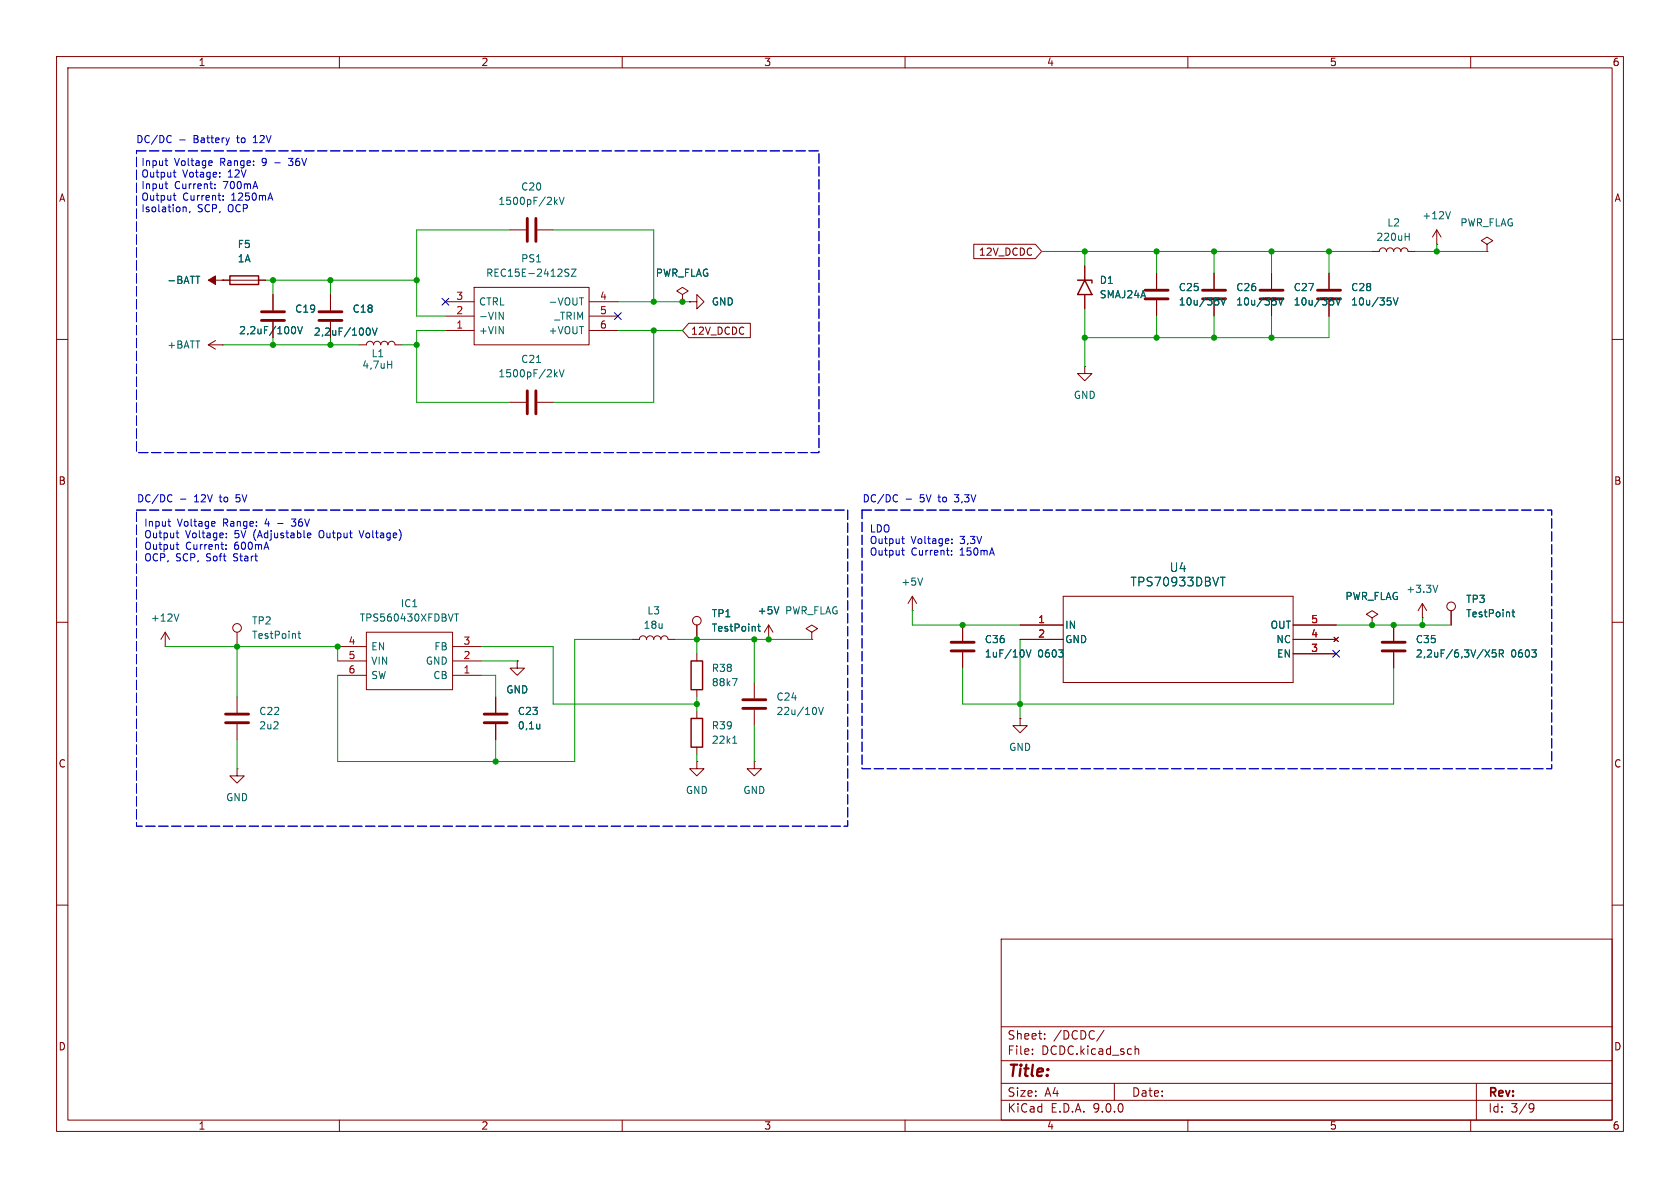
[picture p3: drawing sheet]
<svg xmlns="http://www.w3.org/2000/svg" width="297mm" height="210mm" viewBox="0 0 297 210" stroke-linecap="round" stroke-linejoin="round" font-family="sans-serif">
<g fill="none" stroke="#840000" stroke-width=".18">
<path d="M10 10h277v190h-277zM12 12h273v186h-273zM60 10v2M110 10v2M160 10v2M210 10v2M260 10v2M36.8 49.5h10.2M39.4 49.5h.1M48.3 52.1v2.8M48.3 56.9v2.8M58.4 52.1v2.8"/>
<path d="M58.4 56.9v2.8M78.7 53.3h5.1M78.7 55.9h5.1M78.7 58.4h5.1M83.8 50.8h20.3v10.2h-20.3zM90.2 40.6h2.8M95 40.6h2.8M104.1 53.3h5.1M104.1 55.9h5.1M104.1 58.4h5.1M120.6 52.1l1.1-.7-1.1-.6-1 .6 1 .7v1.2M120.6 53.3h.1"/>
<path d="M121.8 57.1h10.9v2.6h-10.9l-1.2-1.3zM121.9 53.3h1.3v-1.2l1.3 1.2-1.3 1.3v-1.3M121.9 53.3h.1M172.1 43.2h10.9l1.1 1.3-1.1 1.2h-10.9zM191.8 47v2.5M191.8 52.1v2.5M204.5 48.3v2.8M204.5 53.1v2.8M214.6 48.3v2.8M214.6 53.1v2.8M224.8 48.3v2.8M224.8 53.1v2.8"/>
<path d="M234.9 48.3v2.8M234.9 53.1v2.8M242.6 44.5h1.2a.64 .64 0 0 1 .7-.7 .64 .64 0 0 1 .6 .7 .64 .64 0 0 1 .6-.7 .64 .64 0 0 1 .7 .7 .64 .64 0 0 1 .6-.7 .64 .64 0 0 1 .6 .7 .64 .64 0 0 1 .7-.7 .64 .64 0 0 1 .6 .7h1.3M254 43.2h.1M254 40.6l-.8 1.3M254 40.6l.8 1.3M254 40.6v2.6M262.9 43.2l1-.7-1-.6-1 .6 1 .7v1.3M262.9 44.5h.1M10 60h2M36.8 61h2.6M36.8 61l1.3 .7"/>
<path d="M38.1 60.2l-1.3 .8M39.4 61h.1M63.5 61h1.3a.64 .64 0 0 1 .6-.7 .64 .64 0 0 1 .6 .7 .64 .64 0 0 1 .7-.7 .64 .64 0 0 1 .6 .7 .64 .64 0 0 1 .6-.7 .64 .64 0 0 1 .7 .7 .64 .64 0 0 1 .6-.7 .64 .64 0 0 1 .6 .7h1.3M90.2 71.1h2.8M95 71.1h2.8M191.8 64.8v1.2h1.2l-1.2 1.3-1.3-1.3h1.3M191.8 64.8h.1M285 60h2M10 110h2M29.2 114.3h.1M29.2 111.8l-.8 1.2M29.2 111.8l.8 1.2"/>
<path d="M29.2 111.8v2.5M41.9 111.8v2.5M59.7 119.4h5.1M59.7 116.8h5.1M59.7 114.3h5.1M64.8 111.8h15.2v10.1h-15.2zM80 119.4h5.1M80 116.8h5.1M80 114.3h5.1M91.4 116.8v1.3h1.3l-1.3 1.3-1.2-1.3h1.2M91.4 116.8h.1M111.8 113h1.2a.64 .64 0 0 1 .7-.6 .64 .64 0 0 1 .6 .6 .64 .64 0 0 1 .6-.6 .64 .64 0 0 1 .7 .6 .64 .64 0 0 1 .6-.6 .64 .64 0 0 1 .6 .6 .64 .64 0 0 1 .7-.6 .64 .64 0 0 1 .6 .6h1.3"/>
<path d="M123.2 110.5v2.5M123.2 115.6v1.2M135.9 113h.1M135.9 110.5l-.8 1.3M135.9 110.5l.8 1.3M135.9 110.5v2.5M143.5 111.8l1-.7-1-.6-1 .6 1 .7v1.2M143.5 113h.1M161.3 108h.1M161.3 105.4l-.8 1.3M161.3 105.4l.8 1.3M161.3 105.4v2.6"/>
<path d="M170.2 110.5v2.8M170.2 115.3v2.8M180.3 110.5h7.7M180.3 113h7.7M188 105.4h40.6v15.3h-40.6zM228.6 110.5h7.6M228.6 113h7.6M228.6 115.6h7.6M235.8 112.6l.8 .8M236.6 112.6l-.8 .8M242.6 109.2l1-.6-1-.6-1 .6 1 .6v1.3M242.6 110.5h.1"/>
<path d="M246.4 110.5v2.8M246.4 115.3v2.8M251.5 109.2h.1M251.5 106.7l-.8 1.3M251.5 106.7l.7 1.3M251.5 106.7v2.5M256.5 108v2.5M285 110h2M41.9 135.9v1.3h1.3l-1.3 1.2-1.3-1.2h1.3M41.9 135.9h.1M41.9 123.2v2.8M41.9 128v2.8"/>
<path d="M87.6 123.2v2.8M87.6 128v2.8M123.2 134.6v1.3h1.3l-1.3 1.3-1.3-1.3h1.3M123.2 134.6h.1M123.2 121.9v1.3M123.2 125.7v1.3M123.2 132.1v1.3M133.3 134.6v1.3h1.3l-1.3 1.3-1.2-1.3h1.2M133.3 134.6h.1M133.3 120.7v2.7M133.3 125.5v2.8M180.3 127v1.3h1.3l-1.3 1.2-1.2-1.2h1.2"/>
<path d="M180.3 127h.1M10 160h2M177 166h108v32h-108zM285 160h2M60 198v2M110 198v2M160 198v2M177 194.5h108M177 191.5h108M177 187.5h108M177 181.5h108M182.5 186.3v.1"/>
<path d="M182.5 185.5v.1M184.7 183.6v.1M184.7 182.8v.1M195.2 182.1l-1.3 2M197 191.5v3M200.7 184.9v1.5M200.7 185.5l.2-.1 .3 .1 .1 .9M210 198v2M260 198v2M261 191.5v6.5M270.6 195.1l.5 .1a.99 .99 0 0 1-.4 1.4h-.2M271.2 195.7l-.3 .3h-.3"/>
<circle cx="41.9" cy="111" r=".76"/>
<circle cx="123.2" cy="109.7" r=".76"/>
<circle cx="256.5" cy="107.2" r=".76"/>
</g>
<g fill="none" stroke="#840000" stroke-width=".51">
<path d="M93.2 38.6v4.1M94.7 38.6v4.1M46.2 55.1h4.1M46.2 56.6h4.1M56.4 55.1h4.1M56.4 56.6h4.1M202.4 51.3h4.1M202.4 52.8h4.1M212.6 51.3h4.1M212.6 52.8h4.1M222.8 51.3h4M222.8 52.8h4"/>
<path d="M232.9 51.3h4.1M232.9 52.8h4.1M93.2 69.1v4.1M94.7 69.1v4.1M168.1 113.5h4.1M168.1 115.1h4.1M244.3 113.5h4.1M244.3 115.1h4.1M39.9 126.2h4M39.9 127.8h4M85.6 126.2h4.1M85.6 127.8h4.1"/>
<path d="M131.3 123.7h4.1M131.3 125.2h4.1"/>
</g>
<g fill="none" stroke="#006464" stroke-width=".18">
<path d="M98.2 35.7l.3 .4M98.5 35.3l-.5 .5M98.9 34.9l.4 1.2 .4-1.2M256.4 37.4l-.4 1.3M34.6 48.8h.7M51.8 57.7a.68 .68 0 0 1 .5 .7 .68 .68 0 0 1-.5 .6M52.6 57.7l.4 1.3 .5-1.3M65 58a.68 .68 0 0 1 .5 .6 .68 .68 0 0 1-.5 .7M65.8 58l.4 1.3 .5-1.3M88.3 55.2l.7 1.3v-1.3M100 48.1l.5 .2 .1 .2-.1 .3h-.5M100 47.6h.6"/>
<path d="M101 47.6h.8l-.8 1.2h.8M102.4 52.6h.8M215.4 53.3v.5M215.8 52.6l.5 1.3 .4-1.3M225.6 53.3v.5M226 52.6l.4 1.3 .4-1.3M235.7 53.3v.5M236.1 52.6l.5 1.3 .4-1.3M245.9 53.3v.5M246.3 52.6l.4 1.3 .5-1.3M248.4 41.8h.7M249.1 41.2v1.3"/>
<path d="M68.5 64.4h.8M69.3 63.8v1.3M94.9 64.1h.7M98.2 66.1l.3 .5M98.5 65.8l-.5 .5M98.9 65.3l.4 1.3 .4-1.3M31.6 108.5l-.4 1.3M52.7 112h.4M52.8 111.6v1.1l.3 .1M80.3 108.5h.8M80.7 108.5v1.3M129.5 120h.8l-.5 1.2"/>
<path d="M133.9 110.7h.5M134.1 110.3v1.1l.3 .2M137.7 107.3l-.4 1.2M163.1 102.2l-.4 1.2M181.4 114.9l.4 1.2 .5-1.2M187.2 114.9h.8l-.5 .5M187.9 115.5v.5M215.7 102h.9M216.2 102v1.6M254.2 103.4l-.4 1.3M262.5 114.9l.9 1.2M263.4 114.9l-.9 1.2"/>
<path d="M264.5 114.9h-.7v.6l.2-.1h.4l.1 .2v.4l-.2 .1-.5-.1M265.1 115.5h.6l.1-.2-.1-.3-.6-.1v1.2M265.4 115.5l.4 .6M267.3 108.2h.5M267.5 107.8v1.1l.3 .1M270.8 114.9h.8l-.4 .5M271.5 115.5v.5M95.4 128v.8M95.4 128.7v.1M129.5 131.4h.8M129.8 130.3l.1-.2v1.3M144.3 125.3v.8"/>
<path d="M144.7 125l.4 1.3 .5-1.3"/>
</g>
<path d="M40.6 48.8h5.1v1.5h-5.1zM190.5 49.5h2.5v.5M191.8 49.5l1.2 2.6h-2.5zM122.2 116.8h2v5.1h-2zM122.2 127h2v5.1h-2z" fill="none" stroke="#840000" stroke-width=".25"/>
<path d="M36.8 49.5l1.3-.7v1.5z" fill="#840000" stroke="#840000" stroke-width=".18"/>
<g fill="none" stroke="#009600" stroke-width=".18">
<path d="M47 49.5h26.7M48.3 49.5v2.6M48.3 59.7v1.3M58.4 49.5v2.6M58.4 59.7v1.3M78.7 58.4h-5v12.7h16.5M90.2 40.6h-16.5v15.3h5M97.8 40.6h17.8v12.7M109.2 58.4h11.4M109.2 53.3h12.7M115.6 58.4v12.7h-17.8M184.1 44.5h58.5"/>
<path d="M191.8 44.5v2.5M191.8 54.6v10.2M204.5 44.5v3.8M204.5 55.9v3.8M214.6 44.5v3.8M214.6 55.9v3.8M224.8 44.5v3.8M224.8 55.9v3.8M234.9 55.9v3.8h-43.1M234.9 44.5v3.8M250.2 44.5h12.7M254 43.2v1.3"/>
<path d="M39.4 61h24.1M71.1 61h2.6M29.2 114.3h30.5v2.5M41.9 114.3v8.9M85.1 114.3h12.7v10.2h25.4M85.1 119.4h2.5v3.8M85.1 116.8h6.3M111.8 113h-10.2v21.6h-41.9v-15.2M119.4 113h24.1M123.2 113v2.6M133.3 113v7.7M161.3 108v2.5h19"/>
<path d="M170.2 118.1v6.4h76.2v-6.4M180.3 113v14M236.2 110.5h20.3M251.5 109.2v1.3M41.9 130.8v5.1M87.6 130.8v3.8M123.2 123.2v2.5M123.2 133.4v1.2M133.3 128.3v6.3"/>
</g>
<path d="M78.1 52.7l1.2 1.2M79.3 52.7l-1.2 1.2M108.6 55.3l1.2 1.2M109.8 55.3l-1.2 1.2M235.6 115l1.2 1.2M236.8 115l-1.2 1.2" fill="none" stroke="#000084" stroke-width=".18"/>
<path d="M24.1 26.7h120.7v53.3h-120.7zM24.1 90.2h125.8v55.9h-125.8zM152.4 90.2h121.9v45.7h-121.9z" fill="none" stroke="#0000c2" stroke-width=".18" stroke-dasharray="1.7 .6"/>
<g fill="none" stroke="#0000c2" stroke-width=".18">
<path d="M29.2 28.4h.4M29.4 29.2l.2 .1M29.4 33.3h.2M30 24l.3 .1M30.3 25.1l-.3 .1M30.6 34.5h.5M30.8 30v1.1l.3 .2M30.8 34.1v1.1l.3 .2M31.8 24.7h.9M32.4 36.7h.5v.7M33.6 37.4l-.1 .2M37.3 28.4l.2 .3-.6 .1"/>
<path d="M37.4 29.2l-.1 .1M38 32.6v.1M38 33.2v.1M38.8 31.2v.1M38.8 30.5v.1M39.4 35.3v.1M39.4 34.6v.1M40.5 24.4l-.3 .8M44.8 25.2h.7M44.9 24.3h-.1M47.8 34.1l.4 1.3M51 28h.8"/>
<path d="M51 29.1l.2 .2M29.7 92.2h.5M29.9 93h.3M30.2 87.5l.2 .1M30.4 88.6l-.2 .1M31.1 96.3h.5M31.3 93.8v1.1l.3 .2M31.3 95.8v1.1l.3 .2M31.9 88.2h1M37.8 92.2l.2 .3-.6 .1M38 93h-.2M40 97v.1"/>
<path d="M40 96.3v.1M40 94.9v.2M40 94.3v.1M51.5 91.8h.8M51.5 92.9l.2 .1M54.4 95h.5M54.4 94.3l.4-.1 .2 .3-.7 .1M63.5 93.8l.4 1.3M158.4 87.5l.3 .1M158.7 88.6l-.3 .1M159.4 95.2h.5M159.4 97.3h.5"/>
<path d="M159.6 94.8v1.1l.3 .2M159.6 96.9v1.1l.3 .1M160.2 88.2h.9M168.2 98v.1M168.2 97.3v.2M168.3 96v.1M168.3 95.3v.1"/>
</g>
<g fill="#009600" stroke="#009600" stroke-width=".18">
<circle cx="123.2" cy="113" r=".46"/>
<circle cx="135.9" cy="113" r=".46"/>
<circle cx="133.3" cy="113" r=".46"/>
<circle cx="123.2" cy="124.5" r=".46"/>
<circle cx="115.6" cy="58.4" r=".46"/>
<circle cx="115.6" cy="53.3" r=".46"/>
<circle cx="73.7" cy="61" r=".46"/>
<circle cx="120.6" cy="53.3" r=".46"/>
<circle cx="73.7" cy="49.5" r=".46"/>
<circle cx="58.4" cy="61" r=".46"/>
<circle cx="170.2" cy="110.5" r=".46"/>
<circle cx="191.8" cy="59.7" r=".46"/>
<circle cx="251.5" cy="110.5" r=".46"/>
<circle cx="242.6" cy="110.5" r=".46"/>
<circle cx="246.4" cy="110.5" r=".46"/>
<circle cx="180.3" cy="124.5" r=".46"/>
<circle cx="48.3" cy="61" r=".46"/>
<circle cx="41.9" cy="114.3" r=".46"/>
<circle cx="58.4" cy="49.5" r=".46"/>
<circle cx="48.3" cy="49.5" r=".46"/>
<circle cx="214.6" cy="44.5" r=".46"/>
<circle cx="214.6" cy="59.7" r=".46"/>
<circle cx="224.8" cy="44.5" r=".46"/>
<circle cx="224.8" cy="59.7" r=".46"/>
<circle cx="234.9" cy="44.5" r=".46"/>
<circle cx="204.5" cy="44.5" r=".46"/>
<circle cx="191.8" cy="44.5" r=".46"/>
<circle cx="204.5" cy="59.7" r=".46"/>
<circle cx="254" cy="44.5" r=".46"/>
<circle cx="59.7" cy="114.3" r=".46"/>
<circle cx="87.6" cy="134.6" r=".46"/>
</g>
<text font-size="2.8" fill="#840000" x="178" y="190.9">Title:</text>
<g font-size="2.1" fill="#006464">
<text x="206.7" y="101.3">U4</text>
<text x="199.7" y="103.9">TPS70933DBVT</text>
</g>
<g font-size="2.1" fill="#840000">
<text x="178" y="184">Sheet:</text>
<text x="186.2" y="184">/DCDC/</text>
<text x="178" y="186.7">File:</text>
<text x="184.1" y="186.7">DCDC.kicad_sch</text>
<text x="178" y="196.9">KiCad</text>
<text x="178" y="194.1">Size:</text>
<text x="184.7" y="194.1">A4</text>
<text x="185.7" y="196.9">E.D.A.</text>
<text x="193.3" y="196.9">9.0.0</text>
<text x="200" y="194.1">Date:</text>
<text x="263" y="194.3">Rev:</text>
<text x="263" y="196.9">Id:</text>
<text x="267.1" y="196.9">3/9</text>
</g>
<g font-size="1.8" fill="#840000">
<text x="35" y="11.9">1</text>
<text x="85" y="11.9">2</text>
<text x="135" y="11.9">3</text>
<text x="185" y="11.9">4</text>
<text x="235" y="11.9">5</text>
<text x="285" y="11.9">6</text>
<text x="10.3" y="35.9">A</text>
<text x="285.3" y="35.9">A</text>
<text x="173" y="45.4">12V_DCDC</text>
<text x="122.1" y="59.4">12V_DCDC</text>
<text x="10.3" y="85.9">B</text>
<text x="285.3" y="85.9">B</text>
<text x="10.3" y="135.9">C</text>
<text x="285.3" y="135.9">C</text>
<text x="10.3" y="185.9">D</text>
<text x="285.3" y="185.9">D</text>
<text x="35" y="199.9">1</text>
<text x="85" y="199.9">2</text>
<text x="135" y="199.9">3</text>
<text x="185" y="199.9">4</text>
<text x="235" y="199.9">5</text>
<text x="285" y="199.9">6</text>
</g>
<g font-size="1.8" fill="#0000c2">
<text x="24" y="25.5">DC/DC</text>
<text x="24.9" y="29.5">Input</text>
<text x="30.8" y="29.5">Voltage</text>
<text x="34.3" y="25.5">Battery</text>
<text x="39" y="29.5">Range:</text>
<text x="42.2" y="25.5">to</text>
<text x="45.2" y="25.5">12V</text>
<text x="46.6" y="29.5">9</text>
<text x="49" y="29.5">-</text>
<text x="51.7" y="29.5">36V</text>
<text x="24.9" y="31.6">Output</text>
<text x="24.9" y="33.6">Input</text>
<text x="24.9" y="35.7">Output</text>
<text x="30.8" y="33.6">Current:</text>
<text x="32.3" y="31.6">Votage:</text>
<text x="32.3" y="35.7">Current:</text>
<text x="39.6" y="33.6">700mA</text>
<text x="40.4" y="31.6">12V</text>
<text x="41" y="35.7">1250mA</text>
<text x="24.9" y="37.7">Isolation,</text>
<text x="34.9" y="37.7">SCP,</text>
<text x="40.4" y="37.7">OCP</text>
<text x="24.1" y="89">DC/DC</text>
<text x="34.5" y="89">12V</text>
<text x="39.1" y="89">to</text>
<text x="42.2" y="89">5V</text>
<text x="152.4" y="89">DC/DC</text>
<text x="162.7" y="89">5V</text>
<text x="166.2" y="89">to</text>
<text x="169.2" y="89">3,3V</text>
<text x="25.4" y="93.3">Input</text>
<text x="25.4" y="95.3">Output</text>
<text x="31.3" y="93.3">Voltage</text>
<text x="32.8" y="95.3">Voltage:</text>
<text x="39.5" y="93.3">Range:</text>
<text x="41.6" y="95.3">5V</text>
<text x="45.1" y="95.3">(Adjustable</text>
<text x="47.1" y="93.3">4</text>
<text x="49.5" y="93.3">-</text>
<text x="52.2" y="93.3">36V</text>
<text x="56.9" y="95.3">Output</text>
<text x="64.3" y="95.3">Voltage)</text>
<text x="153.7" y="94.3">LDO</text>
<text x="25.4" y="97.4">Output</text>
<text x="25.4" y="99.4">OCP,</text>
<text x="31" y="99.4">SCP,</text>
<text x="32.8" y="97.4">Current:</text>
<text x="36.6" y="99.4">Soft</text>
<text x="41.5" y="97.4">600mA</text>
<text x="41.6" y="99.4">Start</text>
<text x="153.7" y="96.4">Output</text>
<text x="153.7" y="98.4">Output</text>
<text x="161.1" y="96.4">Voltage:</text>
<text x="161.1" y="98.4">Current:</text>
<text x="169.8" y="98.4">150mA</text>
<text x="169.9" y="96.4">3,3V</text>
</g>
<g font-size="1.8" fill="#006464">
<text x="92" y="33.9">C20</text>
<text x="88" y="36.4">1500pF/2kV</text>
<text x="245.2" y="40.2">L2</text>
<text x="251.4" y="39">+12V</text>
<text x="258.1" y="40.2">PWR_FLAG</text>
<text x="41.9" y="44">F5</text>
<text x="41.9" y="46.6">1A</text>
<text x="92" y="46.6">PS1</text>
<text x="243.2" y="42.8">220uH</text>
<text x="29.5" y="50.4">-BATT</text>
<text x="85.8" y="49.1">REC15E-2412SZ</text>
<text x="115.8" y="49.1">PWR_FLAG</text>
<text x="194.3" y="50.4">D1</text>
<text x="194.3" y="52.9">SMAJ24A</text>
<text x="208.3" y="51.7">C25</text>
<text x="218.4" y="51.7">C26</text>
<text x="228.6" y="51.7">C27</text>
<text x="238.8" y="51.7">C28</text>
<text x="42.2" y="59.3">2,2uF/100V</text>
<text x="52.1" y="55.5">C19</text>
<text x="55.4" y="59.5">2,2uF/100V</text>
<text x="62.2" y="55.5">C18</text>
<text x="84.6" y="54.2">CTRL</text>
<text x="84.6" y="56.7">-VIN</text>
<text x="84.6" y="59.3">+VIN</text>
<text x="96.9" y="54.2">-VOUT</text>
<text x="96.9" y="59.3">+VOUT</text>
<text x="97.9" y="56.7">_TRIM</text>
<text x="125.7" y="54.2">GND</text>
<text x="208.3" y="54.2">10u/35V</text>
<text x="218.4" y="54.2">10u/35V</text>
<text x="228.6" y="54.2">10u/35V</text>
<text x="238.8" y="54.2">10u/35V</text>
<text x="29.5" y="61.8">+BATT</text>
<text x="63.9" y="65.4">4,7uH</text>
<text x="65.6" y="63.3">L1</text>
<text x="92" y="64.4">C21</text>
<text x="88" y="66.9">1500pF/2kV</text>
<text x="189.7" y="70.7">GND</text>
<text x="70.7" y="107.5">IC1</text>
<text x="159.3" y="103.7">+5V</text>
<text x="237.8" y="106.3">PWR_FLAG</text>
<text x="248.5" y="105">+3.3V</text>
<text x="259.1" y="106.8">TP3</text>
<text x="26.6" y="110.1">+12V</text>
<text x="44.5" y="110.6">TP2</text>
<text x="44.5" y="113.1">TestPoint</text>
<text x="63.5" y="110.1">TPS560430XFDBVT</text>
<text x="113.7" y="111.4">18u</text>
<text x="114.3" y="108.8">L3</text>
<text x="125.7" y="109.3">TP1</text>
<text x="125.7" y="111.9">TestPoint</text>
<text x="133.9" y="108.8">+5V</text>
<text x="138.7" y="108.8">PWR_FLAG</text>
<text x="174" y="113.9">C36</text>
<text x="188.2" y="111.4">IN</text>
<text x="188.2" y="113.9">GND</text>
<text x="224.5" y="111.4">OUT</text>
<text x="225.5" y="113.9">NC</text>
<text x="250.2" y="113.9">C35</text>
<text x="259.1" y="109.3">TestPoint</text>
<text x="65.5" y="117.7">VIN</text>
<text x="65.5" y="115.2">EN</text>
<text x="75.2" y="117.7">GND</text>
<text x="76.7" y="115.2">FB</text>
<text x="125.7" y="119">R38</text>
<text x="174" y="116.4">1uF/10V</text>
<text x="183.5" y="116.4">0603</text>
<text x="225.7" y="116.4">EN</text>
<text x="250.2" y="116.4">2,2uF/6,3V/X5R</text>
<text x="267.1" y="116.4">0603</text>
<text x="65.5" y="120.2">SW</text>
<text x="76.5" y="120.2">CB</text>
<text x="89.4" y="122.8">GND</text>
<text x="125.7" y="121.5">88k7</text>
<text x="137.2" y="124.1">C24</text>
<text x="45.7" y="126.6">C22</text>
<text x="45.7" y="129.1">2u2</text>
<text x="91.4" y="126.6">C23</text>
<text x="91.4" y="129.1">0,1u</text>
<text x="125.7" y="129.1">R39</text>
<text x="125.7" y="131.7">22k1</text>
<text x="137.2" y="126.6">22u/10V</text>
<text x="178.3" y="132.9">GND</text>
<text x="39.9" y="141.8">GND</text>
<text x="121.2" y="140.6">GND</text>
<text x="131.3" y="140.6">GND</text>
</g>
<g font-size="1.8" fill="#a90000">
<text x="80.6" y="53.1">3</text>
<text x="106" y="53.1">4</text>
<text x="80.6" y="55.6">2</text>
<text x="80.6" y="58.2">1</text>
<text x="106" y="55.6">5</text>
<text x="106" y="58.2">6</text>
<text x="183.4" y="110.2">1</text>
<text x="183.4" y="112.8">2</text>
<text x="231.7" y="110.2">5</text>
<text x="231.7" y="112.8">4</text>
<text x="61.5" y="119.1">6</text>
<text x="61.5" y="116.6">5</text>
<text x="61.5" y="114">4</text>
<text x="81.8" y="119.1">1</text>
<text x="81.8" y="116.6">2</text>
<text x="81.8" y="114">3</text>
<text x="231.7" y="115.3">3</text>
</g>
</svg>
